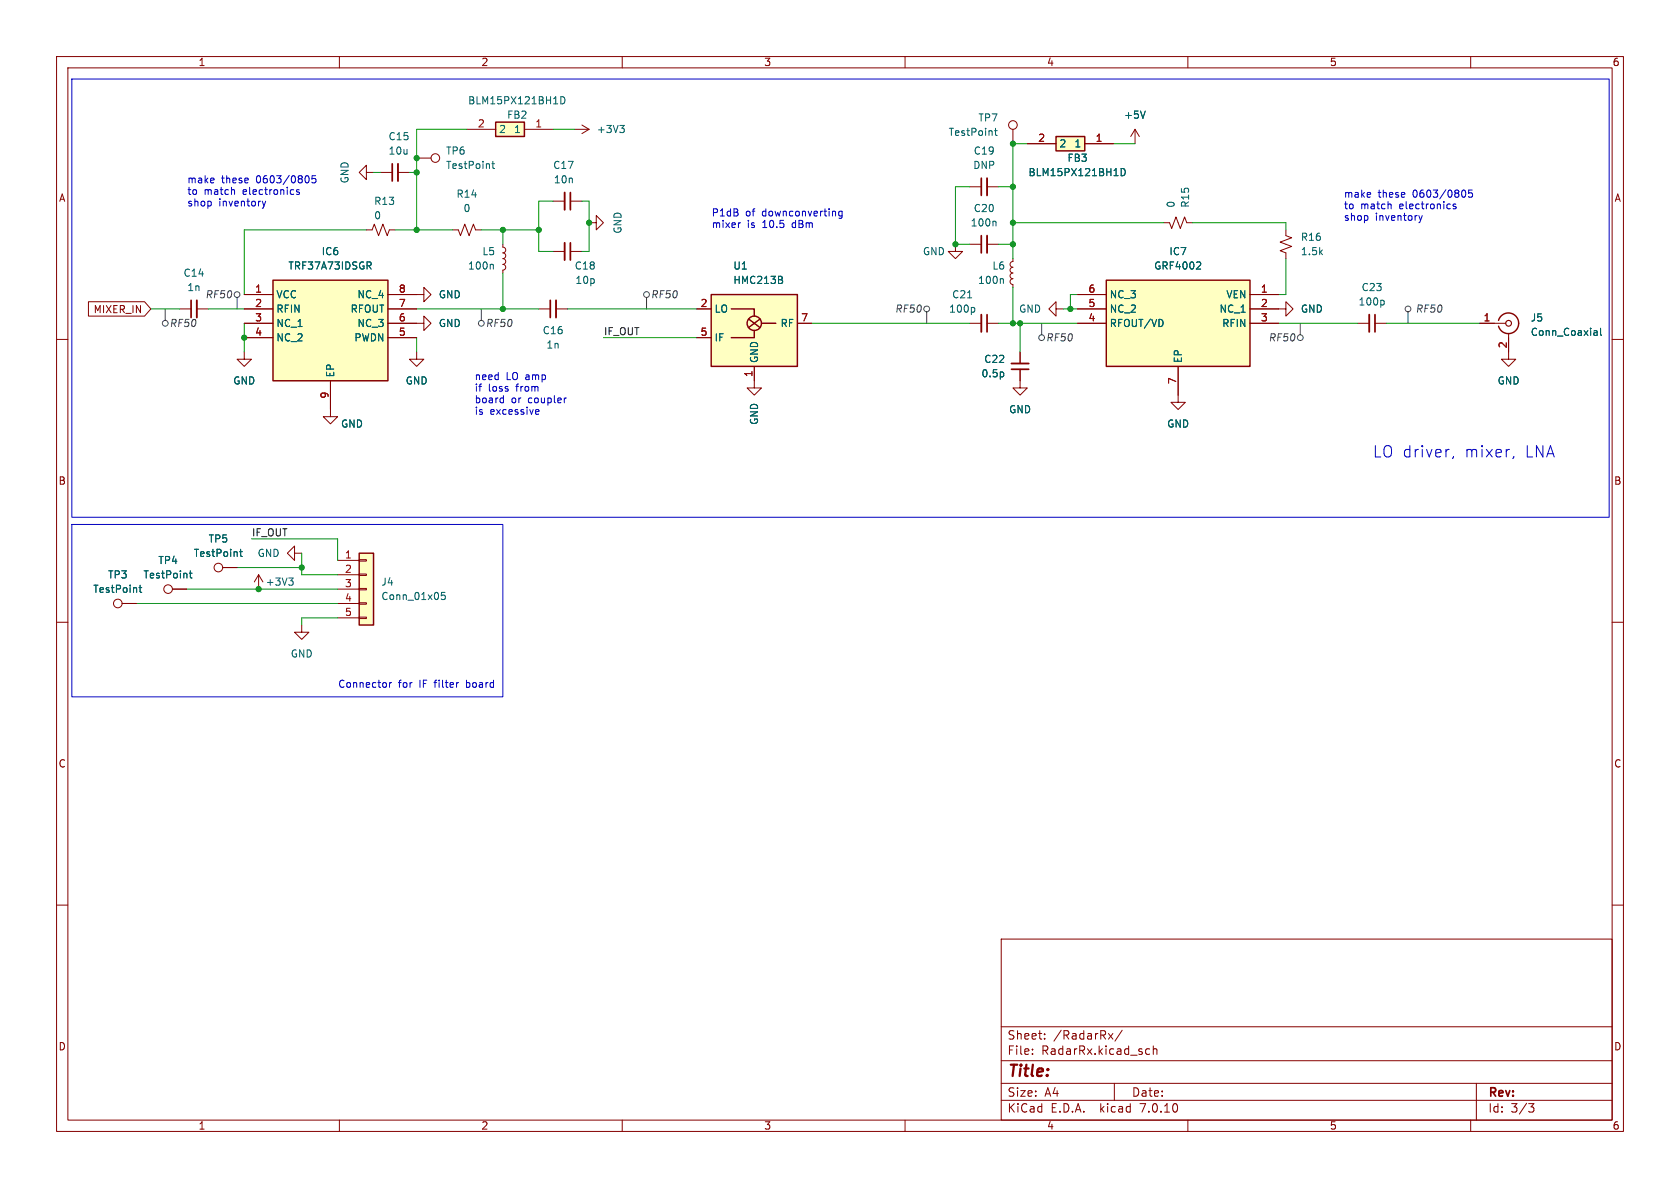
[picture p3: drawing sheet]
<svg xmlns="http://www.w3.org/2000/svg" width="297mm" height="210mm" viewBox="0 0 297 210" stroke-linecap="round" stroke-linejoin="round" font-family="sans-serif">
<g fill="none" stroke="#840000" stroke-width=".18">
<path d="M10 10h277v190h-277zM12 12h273v186h-273zM60 10v2M110 10v2M160 10v2M210 10v2M260 10v2M64.8 30.5v1.3l-1.3-1.3 1.3-1.3v1.3h1.2M67.3 30.5h2M70.4 30.5h2M73.7 27.9h2.5M82.5 22.9h5.1"/>
<path d="M92.7 22.9h5.1M97.8 35.6h2M100.8 35.6h2.1M101.6 22.9h2.5M102.9 22.1l1.2 .8M104.1 39.4h1.3v1.2l1.3-1.2-1.3-1.3v1.3M104.1 22.9l-1.2 .7M171.4 33h2.1M174.5 33h2M179.1 22.9v2.5M181.6 25.4h5.1M191.8 25.4h5"/>
<path d="M200.7 22.9l.7 1.2M200.7 22.9v2.5M200.7 22.9l-.8 1.2M205.7 39.4h1.1l.3 1 .8-2 .8 2 .7-2 .4 1h1M10 60h2M15.6 53.3h10l1.1 1.3-1.1 1.3h-10zM31.7 54.6h2.1M34.8 54.6h2M43.2 52.1h5.1M43.2 54.6h5.1M43.2 57.2h5.1M43.2 59.7h5.1"/>
<path d="M64.8 40.6h1l.4-1 .7 2.1 .8-2.1 .8 2.1 .3-1.1h1M68.6 57.2h6.3v1.2l1.3-1.2-1.3-1.3v1.3M68.6 52.1h6.3v1.2l1.3-1.2-1.3-1.3v1.3M68.6 54.6h5.1M68.6 59.7h5.1M80 40.6h1l.4 1.1 .8-2.1 .7 2.1 .8-2.1 .4 1h1M88.9 43.2v.5l.4 .1 .1 .4-.2 .4-.3 .1 .4 .2 .1 .3-.2 .4-.3 .1 .4 .2 .1 .3-.2 .4-.3 .1 .4 .2 .1 .4-.2 .3-.3 .2v.5M95.2 54.6h2.1M97.8 44.5h2M98.3 54.6h2M100.8 44.5h2.1M123.2 54.6h2.5"/>
<path d="M123.2 59.7h2.5M141 57.2h2.5M168.9 43.2v1.3h-1.3l1.3 1.2 1.3-1.2h-1.3M171.4 57.2h2.1M171.4 43.2h2.1M174.5 57.2h2M174.5 43.2h2M179.1 45.7v.5l-.4 .2-.1 .3 .1 .4 .4 .1-.4 .2-.1 .3 .1 .4 .4 .2-.4 .1-.1 .4 .1 .3 .4 .2-.4 .1-.1 .4 .1 .3 .4 .2v.5M186.7 54.6v1.3l-1.3-1.3 1.3-1.3v1.3h1.3M190.5 52.1h5.1M190.5 54.6h5.1M190.5 57.2h5.1"/>
<path d="M221 54.6h6.3v1.3l1.3-1.3-1.3-1.3v1.3M221 52.1h5.1M221 57.2h5.1M227.3 40.6v1.1l1 .3-2 .8 2 .8-2 .7 1 .4v1M240 57.2h2.1M243.1 57.2h2M261.6 57.2h4.6M266.7 58.9v4.6h-1.3l1.3 1.3 1.3-1.3h-1.3M285 60h2M43.2 62.2v1.3h-1.3l1.3 1.3 1.2-1.3h-1.2M58.4 67.3v6.4h-1.3l1.3 1.2 1.3-1.2h-1.3M73.7 62.2v1.3h-1.3l1.3 1.3 1.2-1.3h-1.2"/>
<path d="M133.3 64.8v3.8h1.3l-1.3 1.3-1.2-1.3h1.2M180.3 65.3v3.3h-1.2l1.2 1.3 1.3-1.3h-1.3M180.3 62.2v2.1M208.3 64.8v6.3h-1.3l1.3 1.3 1.2-1.3h-1.2M52.1 97.8v1.3l-1.3-1.3 1.3-1.3v1.3h1.2M59.7 99.1h3.8M63.5 98.9h1.3v.3h-1.3zM10 110h2M21.6 106.7h2.5M30.5 104.1h2.5M39.4 100.3h2.5M45.7 101.6l-.7 1.3"/>
<path d="M45.7 101.6v2.5M45.7 101.6l.8 1.3M53.3 110.5v1.3h-1.2l1.2 1.2 1.3-1.2h-1.3M59.7 106.7h3.8M59.7 104.1h3.8M59.7 101.6h3.8M59.7 109.2h3.8M63.5 109.1h1.3v.2h-1.3zM63.5 106.6h1.3v.2h-1.3zM63.5 104h1.3v.3h-1.3zM63.5 101.5h1.3v.2h-1.3zM285 110h2"/>
<path d="M10 160h2M285 160h2M177 166h108v32h-108zM60 198v2M110 198v2M160 198v2M177 194.5h108M177 191.5h108M177 187.5h108M177 181.5h108M182.5 186.3v.1M182.5 185.5v.1"/>
<path d="M184.7 183.6v.1M184.7 182.8v.1M196 182.7l.7 1M196.7 182.7l-.7 1M197 191.5v3M198.4 182.1l-1.3 2M202.7 186.3h.5M202.7 185.5h.5M203.9 185.5l.2-.1 .4 .1v.9M203.9 184.9v1.5M210 198v2M260 198v2"/>
<path d="M261 191.5v6.5M270.2 195.1h1l-.5 .6 .4 .1 .1 .5-.3 .3h-.4"/>
<circle cx="77" cy="27.9" r=".76"/>
<circle cx="179.1" cy="22.1" r=".76"/>
<circle cx="20.8" cy="106.7" r=".76"/>
<circle cx="29.7" cy="104.1" r=".76"/>
<circle cx="38.6" cy="100.3" r=".76"/>
</g>
<g fill="none" stroke="#006464" stroke-width=".18">
<path d="M99.2 17.1a.64 .64 0 0 1 .7 .6 .64 .64 0 0 1-.7 .7zM202.5 19.6l-.4 1.3M87 28.9h.4M87.1 28.5v1.1l.3 .2M109.6 22.2h.8l-.5 .5M110.1 22.7l.3 .2v.3l-.3 .2M175.8 23.1h.5M175.9 39.1l.2 .2v.6M176 22.7v1.1l.3 .1M198.2 29.8a.64 .64 0 0 1 .7 .6 .64 .64 0 0 1-.7 .7zM65.2 47l.4 .6M65.6 46.4v.4"/>
<path d="M87 46.7l.2 .2v.7M138.2 49.5l.2 .2-.2 .3M138.2 49v.3M171.1 52.6h.7M172.1 54.3l.2 .3v.3l-.2 .3M177.2 49.3l.2 .1v.7M212 46.3l.3 .2-.1 .3-.7 .8h.8M244.5 53.1l.2 .2v.4l-.2 .2M281.9 58.4h.3l.2 .2v.7M282.4 59.2l-.5 .1M282.4 58.7l-.5 .1M283 58v1.1l.1 .2"/>
<path d="M177.4 65.9v.6M42.4 97.5h.4M42.5 97.1v1.1l.3 .2M24.6 103.9h.5M24.8 103.4v1.1l.3 .2M33.5 101.3h.5M33.6 100.9v1.1l.4 .2M51 102.2h.8l-.4 .5M51.6 102.7l.2 .2v.3l-.2 .2M78.7 104.7h-.6l-.1 .6 .2-.1 .4 .1 .1 .1v.5l-.2 .1-.5-.1"/>
</g>
<path d="M70.4 29v3M99.8 34v3.1M174.5 31.5v3M34.8 53.1v3M98.3 53.1v3M99.8 42.9v3.1M173.5 55.6v3.1M174.5 41.7v3M242.1 55.6v3.1M178.8 64.3h3.1" fill="none" stroke="#840000" stroke-width=".33"/>
<path d="M69.3 29v3M100.8 34v3.1M173.5 31.5v3M33.8 53.1v3M97.3 53.1v3M100.8 42.9v3.1M173.5 41.7v3M174.5 55.6v3.1M243.1 55.6v3.1M178.8 65.3h3.1" fill="none" stroke="#840000" stroke-width=".3"/>
<g fill="#ffffc2" stroke="#ffffc2" stroke-width=".18">
<path d="M48.3 49.5h20.3v17.8h-20.3z"/>
<path d="M63.5 97.8h2.5v12.7h-2.5z"/>
<path d="M87.6 21.6h5.1v2.5h-5.1z"/>
<path d="M125.7 52.1h15.3v12.7h-15.3z"/>
<path d="M195.6 49.5h25.4v15.3h-25.4z"/>
<path d="M186.7 24.1h5.1v2.6h-5.1z"/>
</g>
<g fill="none" stroke="#840000" stroke-width=".25">
<path d="M87.6 21.6h5.1v2.5h-5.1zM186.7 24.1h5.1v2.6h-5.1zM48.3 49.5h20.3v17.8h-20.3zM125.7 52.1h15.3v12.7h-15.3zM129.3 54.6h4v1.3M132.3 56.4l2.1 1.5M133.3 58.4v1.3h-4M134.4 56.4l-2.1 1.5M134.6 57.2h2.6M195.6 49.5h25.4v15.3h-25.4zM264.9 56.6a1.81 1.81 0 0 1 2.8-.9 1.81 1.81 0 0 1 0 2.9 1.81 1.81 0 0 1-2.8-.9M63.5 97.8h2.5v12.7h-2.5z"/>
<circle cx="133.3" cy="57.1" r="1.27"/>
</g>
<circle cx="266.7" cy="57.2" r=".51" fill="none" stroke="#840000" stroke-width=".2"/>
<g fill="none" stroke="#484848" stroke-width=".18">
<path d="M29.2 54.6v2M41.9 52.6v2M85.1 54.6v2M114.3 52.6v2M163.8 55.1v2.1M184.1 57.2v2M229.9 57.2v2M248.9 55.1v2.1"/>
<circle cx="29.2" cy="57.2" r=".51"/>
<circle cx="41.9" cy="52.1" r=".51"/>
<circle cx="85.1" cy="57.2" r=".51"/>
<circle cx="114.3" cy="52.1" r=".51"/>
<circle cx="163.8" cy="54.6" r=".51"/>
<circle cx="184.2" cy="59.7" r=".51"/>
<circle cx="229.9" cy="59.7" r=".51"/>
<circle cx="248.9" cy="54.6" r=".51"/>
</g>
<g fill="none" stroke="#0000c2" stroke-width=".18">
<path d="M12.7 14h271.8v77.4h-271.8zM41.3 33.5l.2 .2v.7M46.4 35.6l.3 .8M46.7 36.4l-.3 .4M47 35.6l-.3 .8M52.9 33.6l-.3-.1-.2 .2 .1 .2 .4 .1v.3h-.5M54.2 31.1a.68 .68 0 0 1 .5 .6 .68 .68 0 0 1-.5 .6M55.8 31.1h-.6l-.1 .6 .2-.2 .4 .1 .2 .2-.1 .4-.2 .1-.5-.1M130.9 39.4h-.2M148.9 37.3v1.1l-.3 .2-.3-.1M148.9 37.4l-.4-.1-.2 .3 .1 .5h.5M245.8 36.1l.1 .1v.7"/>
<path d="M250.8 38.1l.3 .9M251.1 39l-.3 .4M251.4 38.1l-.3 .9M257.4 36.1h-.3l-.2 .1v.2l.5 .1v.4h-.5M258.7 33.6a.68 .68 0 0 1 .4 .6 .68 .68 0 0 1-.4 .7M260.3 33.6h-.6l-.1 .6 .2-.1h.4l.1 .2v.4l-.2 .2-.5-.2M88.6 70.4h.4M89 69.9v1.3M89 71.1l-.4 .1M94.9 72.4l.3 .1 .1 .2-.6 .1M95.2 73.2h-.3M100.1 70.4h-.2"/>
<path d="M12.7 92.7h76.2v30.5h-76.2zM257 80.7l-.2 .4M267.6 80.7l-.2 .4M68.9 120.7v.8M69.2 120.7l-.3 .2M81 120.7h.1"/>
</g>
<g fill="none" stroke="#009600" stroke-width=".18">
<path d="M66 30.5h1.3M72.4 30.5h1.3M82.5 22.9h-8.8v17.7M97.8 35.6h-2.6v8.9h2.6M97.8 22.9h3.8M102.9 35.6h1.2v8.9h-1.2M171.4 33h-2.5v10.2h2.5M176.5 33h2.6M179.1 39.4h26.6M181.6 25.4h-2.5v20.3M196.8 25.4h3.9M210.8 39.4h16.5v1.2"/>
<path d="M26.7 54.6h5M36.8 54.6h6.4M43.2 57.2v5M64.8 40.6h-21.6v11.5M69.8 40.6h10.2M73.7 54.6h21.5M73.7 59.7v2.5M85.1 40.6h10.1M88.9 40.6v2.6M88.9 48.3v6.3M100.3 54.6h22.9M106.7 59.7h16.5"/>
<path d="M143.5 57.2h27.9M176.5 57.2h14M176.5 43.2h2.6M179.1 50.8v6.4M180.3 57.2v5M188 54.6h2.5M190.5 52.1h-1.3v2.5M226.1 57.2h13.9M227.3 45.7v6.4h-1.2M245.1 57.2h16.5M44.4 95.3h15.3v3.8M53.3 97.8v3.8h6.4"/>
<path d="M24.1 106.7h35.6M33 104.1h26.7M41.9 100.3h11.4M59.7 109.2h-6.4v1.3"/>
</g>
<g fill="#009600" stroke="#009600" stroke-width=".18">
<circle cx="179.1" cy="33" r=".46"/>
<circle cx="179.1" cy="39.4" r=".46"/>
<circle cx="189.2" cy="54.6" r=".46"/>
<circle cx="168.9" cy="43.2" r=".46"/>
<circle cx="179.1" cy="57.2" r=".46"/>
<circle cx="180.3" cy="57.2" r=".46"/>
<circle cx="95.2" cy="40.6" r=".46"/>
<circle cx="73.7" cy="27.9" r=".46"/>
<circle cx="104.1" cy="39.4" r=".46"/>
<circle cx="88.9" cy="40.6" r=".46"/>
<circle cx="88.9" cy="54.6" r=".46"/>
<circle cx="73.7" cy="40.6" r=".46"/>
<circle cx="73.7" cy="30.5" r=".46"/>
<circle cx="53.3" cy="100.3" r=".46"/>
<circle cx="45.7" cy="104.1" r=".46"/>
<circle cx="43.2" cy="59.7" r=".46"/>
<circle cx="179.1" cy="43.2" r=".46"/>
<circle cx="179.1" cy="25.4" r=".46"/>
</g>
<g font-size="2.8" fill="#0000c2">
<text x="242.6" y="81">LO driver,</text>
<text x="258.9" y="81">mixer,</text>
<text x="269.6" y="81">LNA</text>
</g>
<text font-size="2.8" fill="#840000" x="178" y="190.9">Title:</text>
<g font-size="2.1" fill="#840000">
<text x="178" y="184">Sheet:</text>
<text x="186.2" y="184">/RadarRx/</text>
<text x="178" y="186.7">File:</text>
<text x="184.1" y="186.7">RadarRx.kicad_sch</text>
<text x="178" y="196.9">KiCad</text>
<text x="178" y="194.1">Size:</text>
<text x="184.7" y="194.1">A4</text>
<text x="185.7" y="196.9">E.D.A.</text>
<text x="194.6" y="196.9">kicad</text>
<text x="200" y="194.1">Date:</text>
<text x="201.8" y="196.9">7.0.10</text>
<text x="263" y="194.3">Rev:</text>
<text x="263" y="196.9">Id:</text>
<text x="267.1" y="196.9">3/3</text>
</g>
<g font-size="1.8" fill="#840000">
<text x="35" y="11.9">1</text>
<text x="85" y="11.9">2</text>
<text x="135" y="11.9">3</text>
<text x="185" y="11.9">4</text>
<text x="235" y="11.9">5</text>
<text x="285" y="11.9">6</text>
<text x="10.3" y="35.9">A</text>
<text x="285.3" y="35.9">A</text>
<text x="16.5" y="55.6">MIXER_IN</text>
<text x="10.3" y="85.9">B</text>
<text x="285.3" y="85.9">B</text>
<text x="10.3" y="135.9">C</text>
<text x="285.3" y="135.9">C</text>
<text x="10.3" y="185.9">D</text>
<text x="285.3" y="185.9">D</text>
<text x="35" y="199.9">1</text>
<text x="85" y="199.9">2</text>
<text x="135" y="199.9">3</text>
<text x="185" y="199.9">4</text>
<text x="235" y="199.9">5</text>
<text x="285" y="199.9">6</text>
</g>
<g font-size="1.8" fill="#006464">
<text x="82.7" y="18.6">BLM15PX121BH1D</text>
<text x="88.1" y="23.7">2</text>
<text x="89.6" y="21.2">FB2</text>
<text x="90.8" y="23.7">1</text>
<text x="105.4" y="23.7">+3V3</text>
<text x="172.9" y="21.7">TP7</text>
<text x="198.6" y="21.2">+5V</text>
<text x="68.6" y="25">C15</text>
<text x="68.6" y="27.5">10u</text>
<text x="78.7" y="27.5">TP6</text>
<text x="167.6" y="24.2">TestPoint</text>
<text x="172.1" y="27.5">C19</text>
<text x="187.2" y="26.3">2</text>
<text x="188.6" y="28.8">FB3</text>
<text x="189.8" y="26.3">1</text>
<text x="61.8" y="32.5" transform="rotate(-90 61.8 32.5)">GND</text>
<text x="78.7" y="30.1">TestPoint</text>
<text x="80.6" y="35.2">R14</text>
<text x="97.7" y="30.1">C17</text>
<text x="97.8" y="32.6">10n</text>
<text x="172" y="30.1">DNP</text>
<text x="181.7" y="31.3">BLM15PX121BH1D</text>
<text x="66" y="39">0</text>
<text x="66" y="36.4">R13</text>
<text x="81.8" y="37.7">0</text>
<text x="110.1" y="41.4" transform="rotate(-90 110.1 41.4)">GND</text>
<text x="171.5" y="40.2">100n</text>
<text x="172.1" y="37.7">C20</text>
<text x="207.9" y="36.8" transform="rotate(-90 207.9 36.8)">0</text>
<text x="210.4" y="36.8" transform="rotate(-90 210.4 36.8)">R15</text>
<text x="50.9" y="47.9">TRF37A73IDSGR</text>
<text x="56.8" y="45.3">IC6</text>
<text x="82.6" y="47.9">100n</text>
<text x="85.2" y="45.3">L5</text>
<text x="101.5" y="47.9">C18</text>
<text x="129.5" y="47.9">U1</text>
<text x="163.1" y="45.3">GND</text>
<text x="175.3" y="47.9">L6</text>
<text x="203.9" y="47.9">GRF4002</text>
<text x="206.6" y="45.3">IC7</text>
<text x="229.9" y="45.3">1.5k</text>
<text x="229.9" y="42.8">R16</text>
<text x="32.4" y="49.1">C14</text>
<text x="33" y="51.7">1n</text>
<text x="48.8" y="52.9">VCC</text>
<text x="63.1" y="52.9">NC_4</text>
<text x="77.5" y="52.9">GND</text>
<text x="101.6" y="50.4">10p</text>
<text x="129.5" y="50.4">HMC213B</text>
<text x="168.2" y="52.9">C21</text>
<text x="172.8" y="50.4">100n</text>
<text x="196.1" y="52.9">NC_3</text>
<text x="216.7" y="52.9">VEN</text>
<text x="240.6" y="51.7">C23</text>
<text x="48.8" y="55.5">RFIN</text>
<text x="48.8" y="58">NC_1</text>
<text x="61.9" y="55.5">RFOUT</text>
<text x="63.1" y="58">NC_3</text>
<text x="77.5" y="58">GND</text>
<text x="95.8" y="59.3">C16</text>
<text x="126.2" y="55.5">LO</text>
<text x="137.9" y="58">RF</text>
<text x="167.7" y="55.5">100p</text>
<text x="180.1" y="55.5">GND</text>
<text x="196.1" y="58">RFOUT/VD</text>
<text x="196.1" y="55.5">NC_2</text>
<text x="215.5" y="55.5">NC_1</text>
<text x="216" y="58">RFIN</text>
<text x="229.9" y="55.5">GND</text>
<text x="240.1" y="54.2">100p</text>
<text x="270.5" y="57">J5</text>
<text x="270.5" y="59.6">Conn_Coaxial</text>
<text x="48.8" y="60.6">NC_2</text>
<text x="62.5" y="60.6">PWDN</text>
<text x="96.5" y="61.8">1n</text>
<text x="126.2" y="60.6">IF</text>
<text x="134.2" y="64.3" transform="rotate(-90 134.2 64.3)">GND</text>
<text x="173.9" y="64.4">C22</text>
<text x="209.1" y="64.3" transform="rotate(-90 209.1 64.3)">EP</text>
<text x="41.1" y="68.2">GND</text>
<text x="59.3" y="66.8" transform="rotate(-90 59.3 66.8)">EP</text>
<text x="71.6" y="68.2">GND</text>
<text x="173.4" y="66.9">0.5p</text>
<text x="264.7" y="68.2">GND</text>
<text x="60.2" y="75.8">GND</text>
<text x="134.2" y="75.2" transform="rotate(-90 134.2 75.2)">GND</text>
<text x="178.3" y="73.3">GND</text>
<text x="206.2" y="75.8">GND</text>
<text x="27.9" y="99.9">TP4</text>
<text x="34.2" y="98.7">TestPoint</text>
<text x="36.8" y="96.1">TP5</text>
<text x="45.4" y="98.7">GND</text>
<text x="16.4" y="105">TestPoint</text>
<text x="19" y="102.5">TP3</text>
<text x="25.3" y="102.5">TestPoint</text>
<text x="46.9" y="103.7">+3V3</text>
<text x="67.3" y="103.7">J4</text>
<text x="67.3" y="106.3">Conn_01x05</text>
<text x="51.3" y="116.4">GND</text>
</g>
<g font-size="1.8" fill="#a90000">
<text x="84.4" y="22.6">2</text>
<text x="94.5" y="22.6">1</text>
<text x="183.4" y="25.1">2</text>
<text x="193.6" y="25.1">1</text>
<text x="45" y="51.8">1</text>
<text x="70.4" y="51.8">8</text>
<text x="192.3" y="51.8">6</text>
<text x="222.8" y="51.8">1</text>
<text x="45" y="54.4">2</text>
<text x="45" y="56.9">3</text>
<text x="45" y="59.4">4</text>
<text x="70.4" y="59.4">5</text>
<text x="70.4" y="56.9">6</text>
<text x="70.4" y="54.4">7</text>
<text x="123.8" y="54.4">2</text>
<text x="123.8" y="59.4">5</text>
<text x="141.5" y="56.9">7</text>
<text x="192.3" y="56.9">4</text>
<text x="192.3" y="54.4">5</text>
<text x="222.8" y="54.4">2</text>
<text x="222.8" y="56.9">3</text>
<text x="262.2" y="56.9">1</text>
<text x="266.4" y="61.7" transform="rotate(-90 266.4 61.7)">2</text>
<text x="58.2" y="70.6" transform="rotate(-90 58.2 70.6)">9</text>
<text x="133.1" y="66.7" transform="rotate(-90 133.1 66.7)">1</text>
<text x="208" y="68" transform="rotate(-90 208 68)">7</text>
<text x="60.9" y="98.8">1</text>
<text x="60.9" y="101.3">2</text>
<text x="60.9" y="103.9">3</text>
<text x="60.9" y="106.4">4</text>
<text x="60.9" y="109">5</text>
</g>
<g font-size="1.8" fill="#0000c2">
<text x="33" y="32.5">make</text>
<text x="33" y="34.5">to</text>
<text x="36.1" y="34.5">match</text>
<text x="39.1" y="32.5">these</text>
<text x="43" y="34.5">electronics</text>
<text x="45.4" y="32.5">0603/0805</text>
<text x="237.5" y="35">make</text>
<text x="243.6" y="35">these</text>
<text x="249.9" y="35">0603/0805</text>
<text x="33" y="36.6">shop</text>
<text x="38.7" y="36.6">inventory</text>
<text x="125.7" y="38.3">P1dB</text>
<text x="125.7" y="40.4">mixer</text>
<text x="131.8" y="38.3">of</text>
<text x="132.1" y="40.4">is</text>
<text x="134.8" y="38.3">downconverting</text>
<text x="134.9" y="40.4">10.5</text>
<text x="140.3" y="40.4">dBm</text>
<text x="237.5" y="37.1">to</text>
<text x="237.5" y="39.1">shop</text>
<text x="240.5" y="37.1">match</text>
<text x="243.1" y="39.1">inventory</text>
<text x="247.5" y="37.1">electronics</text>
<text x="83.8" y="67.3">need</text>
<text x="83.8" y="69.3">if</text>
<text x="83.8" y="71.4">board</text>
<text x="86.3" y="69.3">loss</text>
<text x="89.5" y="67.3">LO amp</text>
<text x="90.4" y="71.4">or</text>
<text x="91.4" y="69.3">from</text>
<text x="93.5" y="71.4">coupler</text>
<text x="83.8" y="73.4">is</text>
<text x="86.6" y="73.4">excessive</text>
<text x="59.7" y="121.7">Connector</text>
<text x="70.4" y="121.7">for</text>
<text x="74.2" y="121.7">IF</text>
<text x="77.1" y="121.7">filter</text>
<text x="82.9" y="121.7">board</text>
</g>
<g font-size="1.8" fill="#484848">
<text x="36.2" y="52.9">RF50</text>
<text x="115" y="52.9">RF50</text>
<text x="29.9" y="58">RF50</text>
<text x="85.8" y="58">RF50</text>
<text x="158.2" y="55.5">RF50</text>
<text x="250.2" y="55.5">RF50</text>
<text x="184.8" y="60.6">RF50</text>
<text x="224.2" y="60.6">RF50</text>
</g>
<g font-size="1.8" fill="#0f0f0f">
<text x="106.7" y="59.3">IF_OUT</text>
<text x="44.4" y="94.9">IF_OUT</text>
</g>
</svg>
